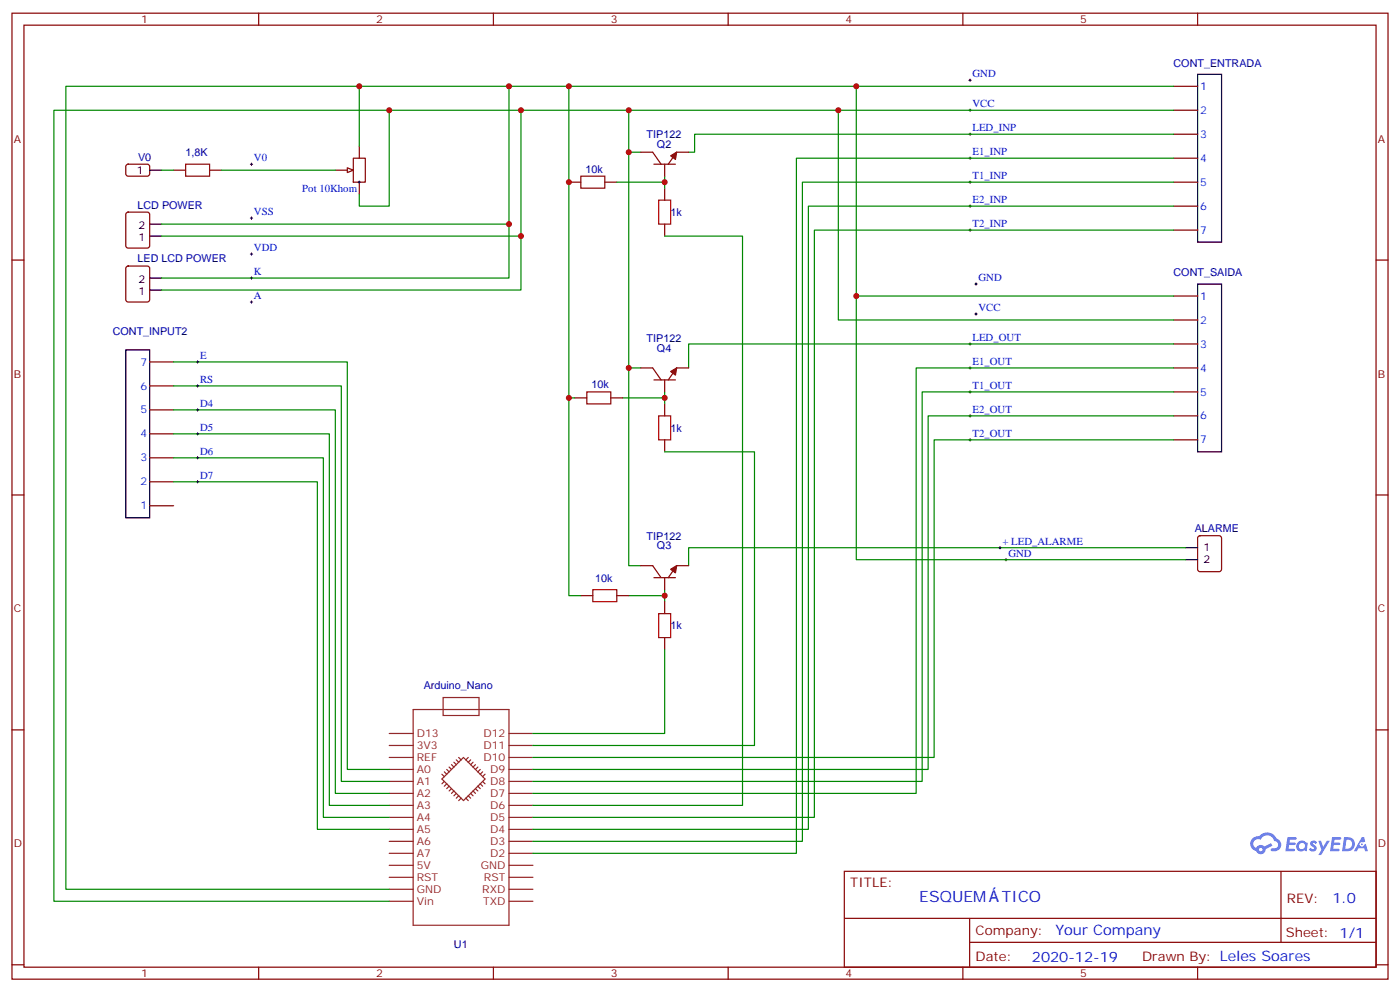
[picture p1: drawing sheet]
<svg xmlns="http://www.w3.org/2000/svg" width="412mm" height="292mm" viewBox="0 0 412 292" stroke-linecap="round" stroke-linejoin="round" font-family="sans-serif">
<g fill="none" stroke="#870000" stroke-width=".35">
<path d="M3.5 3.9h405.4v284.3h-405.4zM7.1 7.4h398.2v277.3h-398.2zM76.2 3.9v3.5M145.3 3.9v3.5M214.5 3.9v3.5M283.6 3.9v3.5M352.8 3.9v3.5M3.5 76.6h3.6M405.3 76.6h3.6M3.5 145.7h3.6M405.3 145.7h3.6M3.5 214.8h3.6"/>
<path d="M405.3 214.8h3.6M248.7 256.5h156.6v28.2h-156.6zM377.3 256.5v20.9M248.7 270.3h156.5M285.6 277.4h119.6M285.6 270.3v14.1M3.5 284h3.6M76.2 284.7v3.5M145.3 284.7v3.5M214.5 284.7v3.5M283.6 284.7v3.5M352.8 284.7v3.5"/>
<path d="M405.3 284h3.6"/>
</g>
<g fill="#5487ff">
<path d="M386.2 247.7a1.22 1.22 0 0 1 1.7 .2l-.3 .6a.47 .47 0 0 0-.4-.4 .47 .47 0 0 0-.5 .2l.2 .2a1.14 1.14 0 0 1 .7 1.8 1.14 1.14 0 0 1-1.9 0l-.2-.2 .5-.6 .7 .4a.29 .29 0 0 0 .4-.2 .29 .29 0 0 0-.3-.3 1.04 1.04 0 0 1-.6-1.7z"/>
<path d="M379.2 246.4h2.4l.3 .2-.1 .5-1.8 .1-.2 .8h1.6l.3 .4-.4 .3h-1.6l-.1 1.1 1.7 .1 .2 .3-.2 .3-2.7 .1z"/>
<path d="M392.4 246.4h2.3l.4 .2-.2 .5-1.8 .1-.1 .8h1.5l.3 .4-.4 .3h-1.5l-.2 1.1 1.7 .1 .2 .3-.2 .3-2.6 .1z"/>
<path d="M401.1 246.4h.7l.4 1.3-.6 .3a.69 .69 0 0 0-1.1 .3 .69 .69 0 0 0 .5 .9 .69 .69 0 0 0 .8-.6l.5-.2 .6 2.2h-.8l-.2-.9h-1.7l-.5 .9h-.9z"/>
<path d="M388.4 247.5h.7l.7 1.8 1.1-1.8h.8l-2.5 4.2h-.9l1-1.6z"/>
<path d="M395.9 246.4l-.6 4.2h1.4a2.11 2.11 0 0 0 2.4-2.2 2.11 2.11 0 0 0-2.5-2zM396.6 247.1a1.39 1.39 0 0 1 1.7 1.5 1.39 1.39 0 0 1-1.8 1.2h-.3z"/>
<path d="M382.2 248a1.54 1.54 0 0 0-.1 2.2 1.54 1.54 0 0 0 2.2 .1l.6 .3 .3-2.3-.1-.3h-.5a1.49 1.49 0 0 0-2.4 0zM382.5 249a.95 .95 0 0 1 1.9 0 .95 .95 0 0 1-1.9 0z"/>
<path d="M368.9 246.8a2.18 2.18 0 0 0 1.1 3.7 1.44 1.44 0 0 0 1.7 .9 1.44 1.44 0 0 0 1.1-1.5l2-1-.4-.7-2 1a1.47 1.47 0 0 0-2.4 .4 1.39 1.39 0 0 1-.6-1.9 1.39 1.39 0 0 1 2-.5 2.12 2.12 0 0 1 2.1-1.3 2.12 2.12 0 0 1 1.9 1.7 1.14 1.14 0 0 1 1.1 1.4 1.14 1.14 0 0 1-1.6 .7 .43 .43 0 0 0-.6 .4 .43 .43 0 0 0 .4 .5 1.98 1.98 0 0 0 2.6-1.3 1.98 1.98 0 0 0-1.3-2.5 3.1 3.1 0 0 0-5.2-.7l-.9 .1zM370.8 250.1a.55 .55 0 0 1 1.1 0 .55 .55 0 0 1-1.1 0z"/>
<circle cx="401.2" cy="248.5" r=".26"/>
</g>
<g fill="none" stroke="#8c2424" stroke-width=".35">
<path d="M114.7 219.4h7M114.7 215.9h7M121.7 208.8h28.2v63.5h-28.2zM130.5 205.3h10.6v5.3h-10.6zM149.9 219.4h7.1M149.9 215.9h7.1M114.7 223h7M114.7 226.5h7M114.7 230h7M114.7 233.5h7M114.7 237.1h7M130.2 229.3l6.3-6.3 6.4 6.3-6.4 6.4z"/>
<path d="M130.2 227.9l.7 .7M130.9 227.2l.7 .7M130.9 230l-.7 .7M131.6 226.5l.7 .7M131.6 230.7l-.7 .7M132.3 225.8l.7 .7M132.3 231.4l-.7 .7M133 225.1l.7 .7M133 232.1l-.7 .7M133.7 224.4l.7 .7M133.7 232.8l-.7 .7M134.4 223.7l.7 .7"/>
<path d="M134.4 233.5l-.7 .7M135.1 223l.7 .7M135.1 234.2l-.7 .8M135.8 235l-.7 .7M137.2 235l.7 .7M137.9 234.2l.7 .8M137.9 223l-.7 .7M138.6 233.5l.7 .7M138.6 223.7l-.7 .7M139.3 224.4l-.7 .7M139.3 232.8l.8 .7M140.1 232.1l.7 .7"/>
<path d="M140.1 225.1l-.8 .7M140.8 225.8l-.7 .7M140.8 231.4l.7 .7M141.5 230.7l.7 .7M141.5 226.5l-.7 .7M142.2 230l.7 .7M142.2 227.2l-.7 .7M142.9 227.9l-.7 .7M149.9 223h7.1M149.9 226.5h7.1M149.9 230h7.1M149.9 233.5h7.1"/>
<path d="M149.9 237.1h7.1M114.7 240.6h7M114.7 244.1h7M114.7 247.7h7M114.7 251.2h7M114.7 254.7h7M114.7 258.2h7M149.9 240.6h7.1M149.9 244.1h7.1M149.9 247.7h7.1M149.9 251.2h7.1M149.9 254.7h7.1"/>
<path d="M149.9 258.2h7.1M114.7 261.8h7M114.7 265.3h7M149.9 261.8h7.1M149.9 265.3h7.1"/>
</g>
<path d="M352.8 21.9h7v49.4h-7zM44.1 50.1h3.5M44.1 69.5h3.5M44.1 66h3.5M44.1 85.4h3.5M44.1 81.8h3.5M352.8 83.6h7v49.4h-7zM37 103h7.1v49.4h-7.1zM349.2 161.2h3.6M349.2 164.7h3.6" fill="none" stroke="#000" stroke-width=".35"/>
<g fill="none" stroke="#870000" stroke-width=".35">
<path d="M345.7 25.4h7.1M345.7 32.5h7.1M345.7 39.5h7.1M37.3 48.5l.4-.2 6 .1 .4 .6-.1 2.4-.6 .5-5.9-.1-.5-.6v-2.2zM51.2 50.1h3.5M61.7 50.1h3.6M98.8 50.1h3.5M104.1 46.6h3.5v7h-3.5zM105.8 43v3.6M105.8 53.6v3.5M167.6 53.6h3.5M178.2 53.6h3.5"/>
<path d="M188.7 44.8h3.6l2.4 3.5M192.6 48.3h6.4M195.8 48.3v3.6M195.8 55.4v3.5M202.8 44.8h-3.5l-2.5 3.5M345.7 46.6h7.1M345.7 53.6h7.1M37.3 62.6l.4-.2h5.7l.6 .5 .1 9.4-.5 .7h-5.9l-.6-.4-.1-9.5zM37.3 78.5l.4-.2h5.7l.6 .4 .1 9.5-.5 .6-5.9 .1-.6-.5-.1-9.4zM195.8 66v3.5M345.7 60.7h7.1M345.7 67.7h7.1"/>
<path d="M345.7 87.1h7.1M345.7 94.2h7.1M44.1 113.6h7.1M44.1 106.5h7.1M169.3 117.1h3.6M179.9 117.1h3.5M188.7 108.3h3.6l2.4 3.5M192.6 111.8h6.4M195.8 111.8v3.6M195.8 118.9v3.5M202.8 108.3h-3.5l-2.5 3.5M345.7 101.2h7.1"/>
<path d="M345.7 108.3h7.1M345.7 115.4h7.1M44.1 134.8h7.1M44.1 127.7h7.1M44.1 120.6h7.1M195.8 129.5v3.5M345.7 122.4h7.1M345.7 129.5h7.1M44.1 148.9h7.1M44.1 141.8h7.1M353 157.9l.5-.2h5.6l.7 .4v9.5l-.4 .6-5.9 .1-.7-.5v-9.4zM171.1 175.3h3.5"/>
<path d="M181.7 175.3h3.5M188.7 166.5h3.6l2.4 3.5M192.6 170h6.4M195.8 170v3.6M195.8 177.1v3.5M202.8 166.5h-3.5l-2.5 3.5M195.8 187.7v3.5"/>
</g>
<g fill="none" stroke="#008700" stroke-width=".35">
<path d="M149.9 25.4v56.4h-102.3M153.5 32.5v52.9h-105.9M252.2 25.4v61.7h93.5M345.7 25.4h-326.3v236.4h95.3M345.7 39.5h-141.1v5.3h-1.8M47.6 50.1h3.6M188.7 44.8h-3.5v63.5h3.5M195.8 51.9v1.7h-14.1M195.8 53.6v1.8M345.7 46.6h-111.1v204.6h-77.6M345.7 53.6h-109.3v194.1h-79.4M47.6 66h102.3"/>
<path d="M47.6 69.5h105.9M195.8 69.5h22.9v167.6h-61.7M345.7 60.7h-107.6v183.4h-81.1M345.7 67.7h-105.8v172.9h-82.9M51.2 106.5h51.1v120h12.4M51.2 113.6h49.3v116.4h14.2M167.6 117.1v58.2h3.5M185.2 108.3v58.2h3.5M195.8 115.4v1.7h-12.4M195.8 117.1v1.8M345.7 101.2h-142.9v7.1M345.7 108.3h-75.8v125.2h-112.9"/>
<path d="M345.7 115.4h-74.1v114.6h-114.6M51.2 120.6h47.6v112.9h15.9M51.2 127.7h45.8v109.4h17.7M51.2 134.8h44v105.8h19.5M195.8 133h26.4v86.4h-65.2M345.7 122.4h-72.3v104.1h-116.4M345.7 129.5h-70.5v93.5h-118.2M51.2 141.8h42.3v102.3h21.2M195.8 173.6v1.7h-10.6M195.8 175.3v1.8M349.2 161.2h-146.4v5.3M195.8 191.2v24.7h-38.8"/>
</g>
<g fill="none" stroke="#000" stroke-width=".29">
<path d="M285.4 32.5h.7M285.4 23.6h.7M285.4 39.5h.7M285.8 23.3v.7M285.8 32.1v.7M285.8 39.2v.7M73.7 48.3h.7M74.1 48v.7M285.4 46.6h.7M285.4 53.6h.7M285.8 46.2v.7M285.8 53.3v.7"/>
<path d="M73.7 74.8h.7M73.7 64.2h.7M74.1 63.9v.7M74.1 74.4v.7M285.4 67.7h.7M285.4 60.7h.7M285.8 60.3v.7M285.8 67.4v.7M73.7 88.9h.7M73.7 81.8h.7M74.1 81.5v.7M74.1 88.5v.8"/>
<path d="M287.2 92.4h.7M287.2 83.6h.7M287.5 83.3v.7M287.5 92.1v.7M57.9 106.5h.7M57.9 113.6h.7M58.2 106.2v.7M58.2 113.2v.7M285.4 101.2h.7M285.4 108.3h.7M285.4 115.4h.7M285.8 100.9v.7"/>
<path d="M285.8 107.9v.8M285.8 115v.7M57.9 120.6h.7M57.9 127.7h.7M57.9 134.8h.7M58.2 120.3v.7M58.2 127.4v.7M58.2 134.4v.7M285.4 122.4h.7M285.4 129.5h.7M285.8 122.1v.7M285.8 129.1v.7"/>
<path d="M57.9 141.8h.7M58.2 141.5v.7M294.2 161.2h.7M294.6 160.9v.7M296 164.7h.7M296.3 164.4v.7"/>
</g>
<path d="M54.7 48.3h7v3.6h-7zM171.1 51.9h7.1v3.5h-7.1zM194 58.9h3.6v7.1h-3.6zM172.9 115.4h7v3.5h-7zM194 122.4h3.6v7.1h-3.6zM174.6 173.6h7.1v3.5h-7.1zM194 180.6h3.6v7.1h-3.6z" fill="none" stroke="#a10000" stroke-width=".35"/>
<g fill="#870000" stroke="#870000" stroke-width=".35">
<path d="M197.6 167.6l1.7-1.1-.3 2.1z"/>
<path d="M197.6 109.4l1.7-1.1-.3 2.1z"/>
<path d="M197.6 45.9l1.7-1.1-.3 2.1z"/>
</g>
<path d="M102.3 49.4l1.8 .7-1.8 .7z" fill="#f0f0f0" stroke="#870000" stroke-width=".35"/>
<path d="M105.5 53.6h.7M105.8 53.3v.7" fill="none" stroke="#000" stroke-width=".29"/>
<path d="M105.8 25.4v17.6M114.7 32.5v28.2h-8.9v-3.6M167.6 25.4v91.7h1.7M185.2 32.5v12.3M246.9 32.5v61.7h98.8M345.7 32.5h-329.8v232.8h98.8M65.3 50.1h33.5M252.2 87.1v77.6h97" fill="none" stroke="#008700" stroke-width=".35"/>
<g fill="#c00">
<circle cx="195.8" cy="53.6" r=".88"/>
<circle cx="195.8" cy="175.3" r=".88"/>
<circle cx="195.8" cy="117.1" r=".88"/>
<circle cx="185.2" cy="108.3" r=".88"/>
<circle cx="252.2" cy="25.4" r=".88"/>
<circle cx="149.9" cy="25.4" r=".88"/>
<circle cx="149.9" cy="66" r=".88"/>
<circle cx="153.5" cy="69.5" r=".88"/>
<circle cx="153.5" cy="32.5" r=".88"/>
<circle cx="105.8" cy="25.4" r=".88"/>
<circle cx="114.7" cy="32.5" r=".88"/>
<circle cx="185.2" cy="44.8" r=".88"/>
<circle cx="185.2" cy="32.5" r=".88"/>
<circle cx="167.6" cy="25.4" r=".88"/>
<circle cx="167.6" cy="117.1" r=".88"/>
<circle cx="167.6" cy="53.6" r=".88"/>
<circle cx="252.2" cy="87.1" r=".88"/>
<circle cx="246.9" cy="32.5" r=".88"/>
</g>
<g font-size="4.6" fill="#00f">
<text x="270.8" y="265.5">ESQUEM</text>
<text x="295.1" y="265.5">TICO</text>
</g>
<g font-size="4.2" fill="#00f">
<text x="392.5" y="265.7">1.0</text>
<text x="310.9" y="275.3">Your Company</text>
<text x="304" y="283.1">2020-12-19</text>
</g>
<g font-size="3.9" fill="#800">
<text x="250.5" y="261.1">TITLE:</text>
<text x="379.1" y="265.7">REV:</text>
<text x="287.4" y="275.3">Company:</text>
<text x="378.7" y="275.9">Sheet: 1/1</text>
<text x="287.4" y="282.9">Date:</text>
<text x="336.4" y="283">Drawn By: Leles Soares</text>
</g>
<g font-size="3.2" fill="#800">
<text x="41.6" y="6.9">1</text>
<text x="110.8" y="6.9">2</text>
<text x="179.9" y="6.9">3</text>
<text x="249.1" y="6.9">4</text>
<text x="318.2" y="6.9">5</text>
<text x="4.1" y="42">A</text>
<text x="405.9" y="42">A</text>
<text x="4.1" y="111.1">B</text>
<text x="405.9" y="111.1">B</text>
<text x="4.1" y="180.3">C</text>
<text x="405.9" y="180.3">C</text>
<text x="4.1" y="249.4">D</text>
<text x="405.9" y="249.4">D</text>
<text x="41.6" y="287.7">1</text>
<text x="110.8" y="287.7">2</text>
<text x="179.9" y="287.7">3</text>
<text x="249.1" y="287.7">4</text>
<text x="318.2" y="287.7">5</text>
</g>
<g font-size="3.2" fill="#00f">
<text x="286.5" y="22.8">GND</text>
<text x="353.5" y="26.5">1</text>
<text x="286.5" y="31.6">VCC</text>
<text x="353.5" y="33.5">2</text>
<text x="286.5" y="38.6">LED_INP</text>
<text x="353.5" y="40.6">3</text>
<text x="74.8" y="47.4">V0</text>
<text x="286.5" y="45.7">E1_INP</text>
<text x="353.5" y="47.6">4</text>
<text x="286.5" y="52.7">T1_INP</text>
<text x="89" y="56.5">Pot 10Khom</text>
<text x="286.5" y="59.8">E2_INP</text>
<text x="353.5" y="54.7">5</text>
<text x="74.8" y="63.3">VSS</text>
<text x="353.5" y="61.7">6</text>
<text x="286.5" y="66.9">T2_INP</text>
<text x="353.5" y="68.8">7</text>
<text x="74.8" y="73.9">VDD</text>
<text x="74.8" y="81">K</text>
<text x="288.2" y="82.7">GND</text>
<text x="74.8" y="88">A</text>
<text x="353.5" y="88.2">1</text>
<text x="288.2" y="91.5">VCC</text>
<text x="353.5" y="95.2">2</text>
<text x="286.5" y="100.4">LED_OUT</text>
<text x="41.4" y="107.6">7</text>
<text x="58.9" y="105.7">E</text>
<text x="286.5" y="107.4">E1_OUT</text>
<text x="353.5" y="102.3">3</text>
<text x="58.9" y="112.7">RS</text>
<text x="353.5" y="109.4">4</text>
<text x="41.4" y="114.7">6</text>
<text x="58.9" y="119.8">D4</text>
<text x="286.5" y="114.5">T1_OUT</text>
<text x="353.5" y="116.4">5</text>
<text x="41.4" y="121.7">5</text>
<text x="286.5" y="121.5">E2_OUT</text>
<text x="353.5" y="123.5">6</text>
<text x="41.4" y="128.8">4</text>
<text x="58.9" y="126.8">D5</text>
<text x="286.5" y="128.6">T2_OUT</text>
<text x="353.5" y="130.5">7</text>
<text x="41.4" y="135.8">3</text>
<text x="58.9" y="133.9">D6</text>
<text x="41.4" y="142.9">2</text>
<text x="58.9" y="140.9">D7</text>
<text x="41.4" y="149.9">1</text>
<text x="295.3" y="160.3">+ LED_ALARME</text>
<text x="297" y="163.9">GND</text>
</g>
<g font-size="3.2" fill="#000080">
<text x="345.7" y="19.6">CONT_ENTRADA</text>
<text x="190.5" y="40.7">TIP122</text>
<text x="40.7" y="47.3">V0</text>
<text x="54.7" y="46.1">1,8K</text>
<text x="193.5" y="43.6">Q2</text>
<text x="172.5" y="50.8">10k</text>
<text x="40.5" y="61.4">LCD POWER</text>
<text x="197.5" y="63.6">1k</text>
<text x="40.5" y="77.3">LED LCD POWER</text>
<text x="345.7" y="81.3">CONT_SAIDA</text>
<text x="33.2" y="98.8">CONT_INPUT2</text>
<text x="190.5" y="100.6">TIP122</text>
<text x="193.5" y="103.5">Q4</text>
<text x="174.3" y="114.3">10k</text>
<text x="197.5" y="127.1">1k</text>
<text x="190.5" y="158.8">TIP122</text>
<text x="193.5" y="161.7">Q3</text>
<text x="351.9" y="156.6">ALARME</text>
<text x="175.3" y="171.2">10k</text>
<text x="197.5" y="185.3">1k</text>
<text x="124.8" y="202.9">Arduino_Nano</text>
<text x="133.7" y="279.1">U1</text>
</g>
<g font-size="3.2">
<text x="40.3" y="51.2">1</text>
<text x="40.8" y="70.9">1</text>
<text x="40.8" y="67.4">2</text>
<text x="40.8" y="83.3">2</text>
<text x="40.8" y="86.8">1</text>
<text x="354.5" y="162.3">1</text>
<text x="354.5" y="165.8">2</text>
</g>
<g font-size="3.2" fill="#8d2323">
<text x="122.8" y="220.5">3V3</text>
<text x="122.8" y="217">D13</text>
<text x="142.4" y="220.5">D11</text>
<text x="142.4" y="217">D12</text>
<text x="122.8" y="227.5">A0</text>
<text x="122.8" y="224">REF</text>
<text x="142.4" y="224">D10</text>
<text x="144.4" y="227.5">D9</text>
<text x="122.8" y="231.1">A1</text>
<text x="144.4" y="231.1">D8</text>
<text x="122.8" y="238.1">A3</text>
<text x="122.8" y="234.6">A2</text>
<text x="144.4" y="234.6">D7</text>
<text x="144.4" y="238.1">D6</text>
<text x="122.8" y="245.2">A5</text>
<text x="122.8" y="241.7">A4</text>
<text x="144.4" y="241.7">D5</text>
<text x="144.4" y="245.2">D4</text>
<text x="122.8" y="248.7">A6</text>
<text x="144.4" y="248.7">D3</text>
<text x="122.8" y="255.8">5V</text>
<text x="122.8" y="252.2">A7</text>
<text x="141.6" y="255.8">GND</text>
<text x="144.4" y="252.2">D2</text>
<text x="122.8" y="262.8">GND</text>
<text x="122.8" y="259.3">RST</text>
<text x="142" y="262.8">RXD</text>
<text x="142.5" y="259.3">RST</text>
<text x="122.8" y="266.3">Vin</text>
<text x="142.3" y="266.3">TXD</text>
</g>
</svg>
